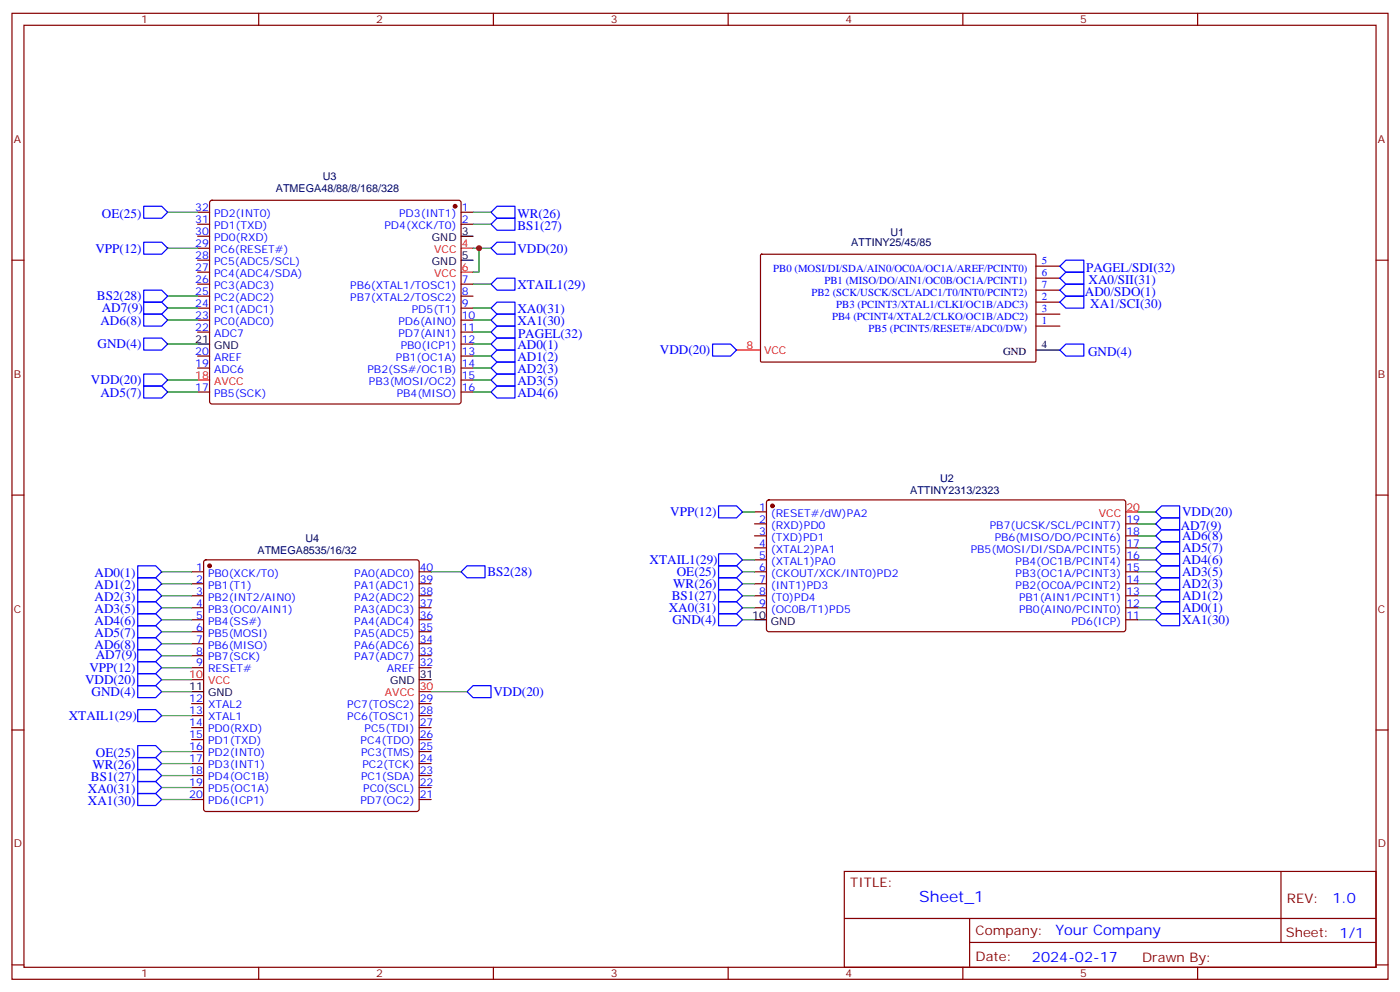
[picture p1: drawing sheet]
<svg xmlns="http://www.w3.org/2000/svg" width="412mm" height="292mm" viewBox="0 0 412 292" stroke-linecap="round" stroke-linejoin="round" font-family="sans-serif">
<g fill="none" stroke="#870000" stroke-width=".35">
<path d="M3.5 3.9h405.4v284.4h-405.4zM7.1 7.4h398.2v277.3h-398.2zM76.2 3.9v3.5M145.3 3.9v3.5M214.5 3.9v3.5M283.6 3.9v3.5M352.8 3.9v3.5M62 59.2l.4-.3h72.7l.5 .3 .2 .5v58.5l-.2 .5-.5 .2h-72.7l-.5-.2-.2-.5v-58.5zM3.5 76.6h3.6M58.2 76.6h3.5M58.2 62.5h3.5M58.2 66h3.5"/>
<path d="M58.2 69.5h3.5M58.2 73.1h3.5M135.8 62.5h3.5M135.8 66h3.5M224.1 75l.3-.2 80.6 .1 .2 .3-.1 31.2-.3 .2-80.6-.1-.2-.3zM305.2 78.4h7M405.3 76.6h3.6M58.2 80.1h3.5M58.2 83.6h3.5M58.2 87.2h3.5M58.2 90.7h3.5M58.2 94.2h3.5"/>
<path d="M58.2 97.8h3.5M135.8 83.6h3.5M135.8 87.2h3.5M135.8 90.7h3.5M135.8 94.2h3.5M135.8 97.8h3.5M305.2 96h7M305.2 88.9h7M305.2 92.5h7M305.2 81.9h7M305.2 85.4h7M58.2 104.8h3.5"/>
<path d="M58.2 108.3h3.5M58.2 115.4h3.5M135.8 104.8h3.5M135.8 108.3h3.5M135.8 115.4h3.5M135.8 111.9h3.5M135.8 101.3h3.5M3.5 145.7h3.6M222.2 154.2h3.6M222.2 157.7h3.6M222.2 150.7h3.6M226 147.4l.5-.3 104.7 .1 .4 .6-.1 37.7-.6 .4h-104.7l-.4-.7v-37.4z"/>
<path d="M331.6 154.2h3.5M331.6 157.7h3.5M405.3 145.7h3.6M56.4 168.3h3.6M56.4 171.8h3.6M56.4 175.4h3.6M56.4 178.9h3.6M60.2 165l.5-.2h62.1l.5 .2 .2 .5v72.7l-.3 .5-.4 .2h-62.1l-.5-.3-.2-.4v-72.7zM123.5 168.3h3.5M123.5 171.8h3.5M123.5 175.4h3.5M123.5 178.9h3.5"/>
<path d="M222.2 161.3h3.6M222.2 164.8h3.6M222.2 168.3h3.6M222.2 171.8h3.6M222.2 175.4h3.6M222.2 178.9h3.6M331.6 161.3h3.5M331.6 164.8h3.5M331.6 168.3h3.5M331.6 171.8h3.5M331.6 175.4h3.5M331.6 178.9h3.5"/>
<path d="M56.4 182.4h3.6M56.4 185.9h3.6M56.4 189.5h3.6M56.4 193h3.6M56.4 196.5h3.6M123.5 182.4h3.5M123.5 185.9h3.5M123.5 189.5h3.5M123.5 193h3.5M123.5 196.5h3.5M331.6 182.4h3.5M3.5 214.9h3.6"/>
<path d="M56.4 207.1h3.6M56.4 210.6h3.6M56.4 214.2h3.6M56.4 217.7h3.6M123.5 207.1h3.5M123.5 210.6h3.5M123.5 214.2h3.5M123.5 217.7h3.5M405.3 214.9h3.6M56.4 221.2h3.6M56.4 224.8h3.6M56.4 228.3h3.6"/>
<path d="M56.4 231.8h3.6M56.4 235.3h3.6M123.5 221.2h3.5M123.5 224.8h3.5M123.5 228.3h3.5M123.5 231.8h3.5M123.5 235.3h3.5M248.7 256.5h156.6v28.2h-156.6zM377.3 256.5v20.9M248.7 270.4h156.5M285.6 277.4h119.6M285.6 270.4v14.1"/>
<path d="M3.5 284h3.6M76.2 284.7v3.6M145.3 284.7v3.6M214.5 284.7v3.6M283.6 284.7v3.6M352.8 284.7v3.6M405.3 284h3.6"/>
</g>
<path d="M135.8 76.6h3.5M135.8 69.5h3.5M58.2 101.3h3.5M305.2 103h7M222.2 182.4h3.6M56.4 203.6h3.6M123.5 200.1h3.5" fill="none" stroke="#000" stroke-width=".35"/>
<path d="M135.8 73.1h3.5M135.8 80.1h3.5M58.2 111.9h3.5M217 103h7M331.6 150.7h3.5M56.4 200.1h3.6M123.5 203.6h3.5" fill="none" stroke="#f00" stroke-width=".35"/>
<g fill="none" stroke="#00f" stroke-width=".35">
<path d="M42.3 60.7h5.3l1.8 1.8-1.8 1.7h-5.3zM42.3 71.3h5.3l1.8 1.8-1.8 1.7h-5.3zM144.6 62.5l1.8-1.8h5.3v3.5h-5.3zM144.6 66l1.8-1.8h5.3v3.6h-5.3zM146.4 71.3h5.3v3.5h-5.3l-1.8-1.7zM314 76.6h5.3v3.5h-5.3l-1.8-1.7zM42.3 88.9h5.3l1.8 1.8-1.8 1.8h-5.3zM42.3 92.5h5.3l1.8 1.7-1.8 1.8h-5.3zM42.3 85.4h5.3l1.8 1.8-1.8 1.7h-5.3zM42.3 99.5h5.3l1.8 1.8-1.8 1.7h-5.3zM144.6 83.6l1.8-1.7h5.3v3.5h-5.3zM144.6 94.2l1.8-1.7h5.3v3.5h-5.3z"/>
<path d="M144.6 90.7l1.8-1.8h5.3v3.6h-5.3zM146.4 96h5.3v3.5h-5.3l-1.8-1.7zM314 83.6h5.3v3.6h-5.3l-1.8-1.8zM314 80.1h5.3v3.5h-5.3l-1.8-1.7zM314 87.2h5.3v3.5h-5.3l-1.8-1.8zM42.3 113.6h5.3l1.8 1.8-1.8 1.8h-5.3zM42.3 110.1h5.3l1.8 1.8-1.8 1.7h-5.3zM144.6 115.4l1.8-1.8h5.3v3.6h-5.3zM144.6 111.9l1.8-1.8h5.3v3.5h-5.3zM144.6 108.3l1.8-1.7h5.3v3.5h-5.3zM144.6 104.8l1.8-1.8h5.3v3.6h-5.3zM144.6 101.3l1.8-1.8h5.3v3.5h-5.3z"/>
<path d="M209.9 101.3h5.3l1.8 1.7-1.8 1.8h-5.3zM314 101.3h5.3v3.5h-5.3l-1.8-1.8zM211.7 148.9h5.3l1.7 1.8-1.7 1.7h-5.3zM342.2 159.5h5.3v3.5h-5.3l-1.8-1.7zM342.2 156h5.3v3.5h-5.3l-1.8-1.8zM342.2 152.4h5.3v3.6h-5.3l-1.8-1.8zM342.2 148.9h5.3v3.5h-5.3l-1.8-1.7zM40.6 177.1h5.3l1.7 1.8-1.7 1.8h-5.3zM40.6 173.6h5.3l1.7 1.8-1.7 1.7h-5.3zM40.6 170.1h5.3l1.7 1.7-1.7 1.8h-5.3zM40.6 166.5h5.3l1.7 1.8-1.7 1.8h-5.3zM137.6 166.5h5.3v3.6h-5.3l-1.8-1.8z"/>
<path d="M211.7 166.5h5.3l1.7 1.8-1.7 1.8h-5.3zM211.7 170.1h5.3l1.7 1.7-1.7 1.8h-5.3zM211.7 177.1h5.3l1.7 1.8-1.7 1.8h-5.3zM211.7 173.6h5.3l1.7 1.8-1.7 1.7h-5.3zM211.7 163h5.3l1.7 1.8-1.7 1.7h-5.3zM342.2 177.1h5.3v3.6h-5.3l-1.8-1.8zM342.2 173.6h5.3v3.5h-5.3l-1.8-1.7zM342.2 170.1h5.3v3.5h-5.3l-1.8-1.8zM342.2 166.5h5.3v3.6h-5.3l-1.8-1.8zM342.2 163h5.3v3.5h-5.3l-1.8-1.7zM40.6 191.2h5.3l1.7 1.8-1.7 1.8h-5.3zM40.6 187.7h5.3l1.7 1.8-1.7 1.7h-5.3z"/>
<path d="M40.6 184.2h5.3l1.7 1.7-1.7 1.8h-5.3zM40.6 180.7h5.3l1.7 1.7-1.7 1.8h-5.3zM40.6 198.3h5.3l1.7 1.8-1.7 1.7h-5.3zM40.6 194.8h5.3l1.7 1.7-1.7 1.8h-5.3zM211.7 180.7h5.3l1.7 1.7-1.7 1.8h-5.3zM342.2 180.7h5.3v3.5h-5.3l-1.8-1.8zM40.6 201.8h5.3l1.7 1.8-1.7 1.8h-5.3zM40.6 208.9h5.3l1.7 1.7-1.7 1.8h-5.3zM40.6 219.5h5.3l1.7 1.7-1.7 1.8h-5.3zM139.3 201.8h5.3v3.6h-5.3l-1.7-1.8zM40.6 223h5.3l1.7 1.8-1.7 1.7h-5.3zM40.6 226.5h5.3l1.7 1.8-1.7 1.7h-5.3z"/>
<path d="M40.6 230h5.3l1.7 1.8-1.7 1.8h-5.3zM40.6 233.6h5.3l1.7 1.7-1.7 1.8h-5.3z"/>
</g>
<g fill="#870000" stroke="#870000" stroke-width=".35">
<circle cx="227.5" cy="148.9" r=".53"/>
<circle cx="134.1" cy="60.7" r=".53"/>
<circle cx="61.7" cy="166.5" r=".53"/>
</g>
<g fill="none" stroke="#008700" stroke-width=".35">
<path d="M49.4 62.5h8.8M49.4 73.1h8.8M139.3 62.5h5.3M139.3 66h5.3M139.3 73.1h5.3M141.1 73.1v7h-1.8M49.4 94.2h8.8M49.4 90.7h8.8M49.4 87.2h8.8M139.3 94.2h5.3M139.3 90.7h5.3M139.3 83.6h5.3"/>
<path d="M139.3 97.8h5.3M49.4 115.4h8.8M49.4 111.9h8.8M49.4 101.3h8.8M139.3 115.4h5.3M139.3 111.9h5.3M139.3 108.3h5.3M139.3 104.8h5.3M139.3 101.3h5.3M218.7 150.7h3.5M335.1 154.2h5.3M335.1 157.7h5.3"/>
<path d="M335.1 150.7h5.3M47.6 168.3h8.8M47.6 171.8h8.8M47.6 175.4h8.8M47.6 178.9h8.8M127 168.3h8.8M218.7 164.8h3.5M218.7 168.3h3.5M218.7 171.8h3.5M218.7 175.4h3.5M218.7 178.9h3.5M335.1 161.3h5.3"/>
<path d="M335.1 164.8h5.3M335.1 168.3h5.3M335.1 171.8h5.3M335.1 175.4h5.3M335.1 178.9h5.3M47.6 182.4h8.8M47.6 193h8.8M47.6 189.5h8.8M47.6 185.9h8.8M47.6 196.5h8.8M218.7 182.4h3.5M335.1 182.4h5.3"/>
<path d="M47.6 200.1h8.8M47.6 203.6h8.8M47.6 210.6h8.8M127 203.6h10.6M47.6 221.2h8.8M47.6 224.8h8.8M47.6 228.3h8.8M47.6 231.8h8.8M47.6 235.3h8.8"/>
</g>
<circle cx="141.1" cy="73.1" r=".88" fill="#c00"/>
<text font-size="4.6" fill="#00f" x="270.8" y="265.5">Sheet_1</text>
<g font-size="4.2" fill="#00f">
<text x="392.5" y="265.8">1.0</text>
<text x="310.9" y="275.3">Your Company</text>
<text x="304" y="283.1">2024-02-17</text>
</g>
<g font-size="3.9" fill="#00f">
<text x="30" y="64">OE(25)</text>
<text x="152.4" y="64">WR(26)</text>
<text x="152.4" y="67.6">BS1(27)</text>
<text x="28.1" y="74.3">VPP(12)</text>
<text x="152.4" y="74.3">VDD(20)</text>
<text x="319.9" y="80.1">PAGEL/SDI(32)</text>
<text x="320.7" y="83.6">XA0/SII(31)</text>
<text x="28.6" y="88.4">BS2(28)</text>
<text x="152.4" y="85.2">XTAIL1(29)</text>
<text x="319.6" y="87.2">AD0/SDO(1)</text>
<text x="29.6" y="95.8">AD6(8)</text>
<text x="30" y="91.8">AD7(9)</text>
<text x="152.4" y="95.8">XA1(30)</text>
<text x="152.4" y="92.3">XA0(31)</text>
<text x="321.2" y="90.7">XA1/SCI(30)</text>
<text x="152.6" y="99.5">PAGEL(32)</text>
<text x="28.7" y="102.6">GND(4)</text>
<text x="152.4" y="106.4">AD1(2)</text>
<text x="152.4" y="102.8">AD0(1)</text>
<text x="194.4" y="104.3">VDD(20)</text>
<text x="320.5" y="104.8">GND(4)</text>
<text x="26.8" y="113.1">VDD(20)</text>
<text x="152.4" y="113.4">AD3(5)</text>
<text x="152.4" y="109.9">AD2(3)</text>
<text x="29.6" y="116.9">AD5(7)</text>
<text x="152.4" y="116.9">AD4(6)</text>
<text x="197.5" y="151.9">VPP(12)</text>
<text x="347.8" y="156">AD7(9)</text>
<text x="348.2" y="151.9">VDD(20)</text>
<text x="348.2" y="159">AD6(8)</text>
<text x="191.4" y="166.1">XTAIL1(29)</text>
<text x="348.2" y="166.1">AD4(6)</text>
<text x="348.2" y="162.5">AD5(7)</text>
<text x="27.8" y="173.4">AD1(2)</text>
<text x="27.8" y="169.9">AD0(1)</text>
<text x="143.6" y="169.6">BS2(28)</text>
<text x="198.3" y="173.1">WR(26)</text>
<text x="199.4" y="169.6">OE(25)</text>
<text x="348.2" y="173.1">AD2(3)</text>
<text x="348.2" y="169.6">AD3(5)</text>
<text x="27.8" y="176.9">AD2(3)</text>
<text x="197.9" y="176.6">BS1(27)</text>
<text x="348.2" y="176.6">AD1(2)</text>
<text x="27.8" y="184">AD4(6)</text>
<text x="27.8" y="180.4">AD3(5)</text>
<text x="197" y="180.2">XA0(31)</text>
<text x="198.1" y="183.7">GND(4)</text>
<text x="348.2" y="180.2">AD0(1)</text>
<text x="348.2" y="183.7">XA1(30)</text>
<text x="27.8" y="191">AD6(8)</text>
<text x="27.8" y="187.5">AD5(7)</text>
<text x="26.4" y="197.8">VPP(12)</text>
<text x="28.2" y="194.1">AD7(9)</text>
<text x="25" y="201.3">VDD(20)</text>
<text x="27" y="204.9">GND(4)</text>
<text x="145.3" y="204.9">VDD(20)</text>
<text x="20.3" y="211.9">XTAIL1(29)</text>
<text x="27.2" y="226.3">WR(26)</text>
<text x="28.3" y="222.8">OE(25)</text>
<text x="25.9" y="233.4">XA0(31)</text>
<text x="26.8" y="229.8">BS1(27)</text>
<text x="25.9" y="236.9">XA1(30)</text>
</g>
<g font-size="3.9" fill="#800">
<text x="250.5" y="261.1">TITLE:</text>
<text x="379.1" y="265.8">REV:</text>
<text x="287.4" y="275.3">Company:</text>
<text x="378.7" y="275.9">Sheet: 1/1</text>
<text x="287.4" y="283">Date:</text>
<text x="336.4" y="283.1">Drawn By:</text>
</g>
<g font-size="3.2" fill="#800">
<text x="41.6" y="6.9">1</text>
<text x="110.8" y="6.9">2</text>
<text x="179.9" y="6.9">3</text>
<text x="249.1" y="6.9">4</text>
<text x="318.2" y="6.9">5</text>
<text x="4.1" y="42">A</text>
<text x="405.9" y="42">A</text>
<text x="4.1" y="111.2">B</text>
<text x="405.9" y="111.2">B</text>
<text x="4.1" y="180.3">C</text>
<text x="405.9" y="180.3">C</text>
<text x="4.1" y="249.4">D</text>
<text x="405.9" y="249.4">D</text>
<text x="41.6" y="287.7">1</text>
<text x="110.8" y="287.7">2</text>
<text x="179.9" y="287.7">3</text>
<text x="249.1" y="287.7">4</text>
<text x="318.2" y="287.7">5</text>
</g>
<g font-size="3.2" fill="#000080">
<text x="95.1" y="53.1">U3</text>
<text x="81.3" y="56.6">ATMEGA48/88/8/168/328</text>
<text x="262.3" y="69.5">U1</text>
<text x="250.8" y="72.5">ATTINY25/45/85</text>
<text x="276.9" y="141.9">U2</text>
<text x="268.1" y="145.4">ATTINY2313/2323</text>
<text x="90" y="159.5">U4</text>
<text x="75.8" y="163">ATMEGA8535/16/32</text>
</g>
<g font-size="3.2" fill="#00f">
<text x="57.5" y="62.1">32</text>
<text x="57.5" y="65.7">31</text>
<text x="63" y="63.9">PD2(INT0)</text>
<text x="117.6" y="63.9">PD3(INT1)</text>
<text x="136" y="65.7">2</text>
<text x="136" y="62.1">1</text>
<text x="57.5" y="69.2">30</text>
<text x="63" y="67.4">PD1(TXD)</text>
<text x="63" y="70.9">PD0(RXD)</text>
<text x="113.3" y="67.4">PD4(XCK/T0)</text>
<text x="57.5" y="72.7">29</text>
<text x="57.5" y="76.2">28</text>
<text x="63" y="74.5">PC6(RESET#)</text>
<text x="63" y="78">PC5(ADC5/SCL)</text>
<text x="306.9" y="77.6">5</text>
<text x="57.5" y="79.8">27</text>
<text x="57.5" y="83.3">26</text>
<text x="63" y="81.5">PC4(ADC4/SDA)</text>
<text x="136" y="83.3">7</text>
<text x="227.7" y="79.9">PB0 (MOSI/DI/SDA/AIN0/OC0A/OC1A/AREF/PCINT0)</text>
<text x="242.9" y="83.5">PB1 (MISO/DO/AIN1/OC0B/OC1A/PCINT1)</text>
<text x="306.9" y="81.2">6</text>
<text x="57.5" y="86.8">25</text>
<text x="63" y="85.1">PC3(ADC3)</text>
<text x="63" y="88.6">PC2(ADC2)</text>
<text x="103.1" y="88.6">PB7(XTAL2/TOSC2)</text>
<text x="103.1" y="85.1">PB6(XTAL1/TOSC1)</text>
<text x="136" y="86.8">8</text>
<text x="239" y="87">PB2 (SCK/USCK/SCL/ADC1/T0/INT0/PCINT2)</text>
<text x="306.9" y="88.2">2</text>
<text x="306.9" y="84.7">7</text>
<text x="57.5" y="90.3">24</text>
<text x="57.5" y="93.9">23</text>
<text x="63" y="92.1">PC1(ADC1)</text>
<text x="63" y="95.6">PC0(ADC0)</text>
<text x="117.4" y="95.6">PD6(AIN0)</text>
<text x="121.3" y="92.1">PD5(T1)</text>
<text x="136" y="93.9">10</text>
<text x="136" y="90.3">9</text>
<text x="245.1" y="94.1">PB4 (PCINT4/XTAL2/CLKO/OC1B/ADC2)</text>
<text x="246.4" y="90.5">PB3 (PCINT3/XTAL1/CLKI/OC1B/ADC3)</text>
<text x="306.9" y="95.3">1</text>
<text x="306.9" y="91.8">3</text>
<text x="57.5" y="97.4">22</text>
<text x="63" y="99.2">ADC7</text>
<text x="117.4" y="99.2">PD7(AIN1)</text>
<text x="136" y="100.9">12</text>
<text x="136" y="97.4">11</text>
<text x="255.9" y="97.6">PB5 (PCINT5/RESET#/ADC0/DW)</text>
<text x="57.5" y="104.5">20</text>
<text x="57.5" y="108">19</text>
<text x="63" y="106.2">AREF</text>
<text x="116.6" y="106.2">PB1(OC1A)</text>
<text x="118" y="102.7">PB0(ICP1)</text>
<text x="136" y="108">14</text>
<text x="136" y="104.5">13</text>
<text x="63" y="109.7">ADC6</text>
<text x="108.2" y="109.7">PB2(SS#/OC1B)</text>
<text x="108.7" y="113.3">PB3(MOSI/OC2)</text>
<text x="136" y="111.5">15</text>
<text x="57.5" y="115">17</text>
<text x="63" y="116.8">PB5(SCK)</text>
<text x="116.9" y="116.8">PB4(MISO)</text>
<text x="136" y="115">16</text>
<text x="223.6" y="153.8">2</text>
<text x="223.6" y="150.3">1</text>
<text x="227.1" y="155.6">(RXD)PD0</text>
<text x="227.1" y="152.1">(RESET#/dW)PA2</text>
<text x="291.6" y="155.6">PB7(UCSK/SCL/PCINT7)</text>
<text x="331.8" y="153.8">19</text>
<text x="223.6" y="160.9">4</text>
<text x="223.6" y="157.4">3</text>
<text x="227.1" y="159.1">(TXD)PD1</text>
<text x="293" y="159.1">PB6(MISO/DO/PCINT6)</text>
<text x="331.8" y="157.4">18</text>
<text x="331.8" y="160.9">17</text>
<text x="57.8" y="168">1</text>
<text x="123.6" y="168">40</text>
<text x="223.6" y="168">6</text>
<text x="223.6" y="164.4">5</text>
<text x="227.1" y="166.2">(XTAL1)PA0</text>
<text x="227.1" y="162.7">(XTAL2)PA1</text>
<text x="285.9" y="162.7">PB5(MOSI/DI/SDA/PCINT5)</text>
<text x="299.2" y="166.2">PB4(OC1B/PCINT4)</text>
<text x="331.8" y="164.4">16</text>
<text x="331.8" y="168">15</text>
<text x="57.8" y="171.5">2</text>
<text x="61.3" y="169.7">PB0(XCK/T0)</text>
<text x="61.3" y="173.2">PB1(T1)</text>
<text x="104.3" y="173.2">PA1(ADC1)</text>
<text x="104.3" y="169.7">PA0(ADC0)</text>
<text x="123.6" y="171.5">39</text>
<text x="223.6" y="171.5">7</text>
<text x="227.1" y="173.2">(INT1)PD3</text>
<text x="227.1" y="169.7">(CKOUT/XCK/INT0)PD2</text>
<text x="299.2" y="169.7">PB3(OC1A/PCINT3)</text>
<text x="299.2" y="173.2">PB2(OC0A/PCINT2)</text>
<text x="331.8" y="171.5">14</text>
<text x="57.8" y="175">3</text>
<text x="57.8" y="178.5">4</text>
<text x="61.3" y="176.8">PB2(INT2/AIN0)</text>
<text x="104.3" y="176.8">PA2(ADC2)</text>
<text x="123.6" y="178.5">37</text>
<text x="123.6" y="175">38</text>
<text x="223.6" y="178.5">9</text>
<text x="223.6" y="175">8</text>
<text x="227.1" y="176.8">(T0)PD4</text>
<text x="300.2" y="176.8">PB1(AIN1/PCINT1)</text>
<text x="331.8" y="175">13</text>
<text x="331.8" y="178.5">12</text>
<text x="57.8" y="182.1">5</text>
<text x="57.8" y="185.6">6</text>
<text x="61.3" y="180.3">PB3(OC0/AIN1)</text>
<text x="61.3" y="183.8">PB4(SS#)</text>
<text x="104.3" y="183.8">PA4(ADC4)</text>
<text x="104.3" y="180.3">PA3(ADC3)</text>
<text x="123.6" y="185.6">35</text>
<text x="123.6" y="182.1">36</text>
<text x="227.1" y="180.3">(OC0B/T1)PD5</text>
<text x="300.2" y="180.3">PB0(AIN0/PCINT0)</text>
<text x="315.6" y="183.8">PD6(ICP)</text>
<text x="331.8" y="182.1">11</text>
<text x="57.8" y="189.1">7</text>
<text x="61.3" y="187.4">PB5(MOSI)</text>
<text x="61.3" y="190.9">PB6(MISO)</text>
<text x="104.3" y="190.9">PA6(ADC6)</text>
<text x="104.3" y="187.4">PA5(ADC5)</text>
<text x="123.6" y="189.1">34</text>
<text x="57.8" y="192.7">8</text>
<text x="57.8" y="196.2">9</text>
<text x="61.3" y="194.4">PB7(SCK)</text>
<text x="61.3" y="197.9">RESET#</text>
<text x="104.3" y="194.4">PA7(ADC7)</text>
<text x="114" y="197.9">AREF</text>
<text x="123.6" y="196.2">32</text>
<text x="123.6" y="192.7">33</text>
<text x="55.8" y="206.8">12</text>
<text x="61.3" y="208.5">XTAL2</text>
<text x="102.3" y="208.5">PC7(TOSC2)</text>
<text x="123.6" y="206.8">29</text>
<text x="55.8" y="210.3">13</text>
<text x="55.8" y="213.8">14</text>
<text x="61.3" y="212.1">XTAL1</text>
<text x="61.3" y="215.6">PD0(RXD)</text>
<text x="102.3" y="212.1">PC6(TOSC1)</text>
<text x="107.4" y="215.6">PC5(TDI)</text>
<text x="123.6" y="213.8">27</text>
<text x="123.6" y="210.3">28</text>
<text x="55.8" y="217.3">15</text>
<text x="55.8" y="220.9">16</text>
<text x="61.3" y="219.1">PD1(TXD)</text>
<text x="106.2" y="219.1">PC4(TDO)</text>
<text x="123.6" y="220.9">25</text>
<text x="123.6" y="217.3">26</text>
<text x="55.8" y="224.4">17</text>
<text x="55.8" y="227.9">18</text>
<text x="61.3" y="222.6">PD2(INT0)</text>
<text x="61.3" y="226.2">PD3(INT1)</text>
<text x="106.3" y="222.6">PC3(TMS)</text>
<text x="106.8" y="226.2">PC2(TCK)</text>
<text x="123.6" y="227.9">23</text>
<text x="123.6" y="224.4">24</text>
<text x="55.8" y="231.5">19</text>
<text x="61.3" y="229.7">PD4(OC1B)</text>
<text x="61.3" y="233.2">PD5(OC1A)</text>
<text x="106.4" y="229.7">PC1(SDA)</text>
<text x="107" y="233.2">PC0(SCL)</text>
<text x="123.6" y="231.5">22</text>
<text x="55.8" y="235">20</text>
<text x="61.3" y="236.7">PD6(ICP1)</text>
<text x="106.2" y="236.7">PD7(OC2)</text>
<text x="123.6" y="235">21</text>
</g>
<g font-size="3.2">
<text x="127.2" y="70.9">GND</text>
<text x="136" y="69.2">3</text>
<text x="127.2" y="78">GND</text>
<text x="136" y="76.2">5</text>
<text x="57.5" y="100.9">21</text>
<text x="63" y="102.7">GND</text>
<text x="295.5" y="104.6">GND</text>
<text x="306.9" y="102.3">4</text>
<text x="221.6" y="182.1">10</text>
<text x="227.1" y="183.8">GND</text>
<text x="55.8" y="203.2">11</text>
<text x="114.9" y="201.5">GND</text>
<text x="123.6" y="199.7">31</text>
<text x="61.3" y="205">GND</text>
</g>
<g font-size="3.2" fill="#f00">
<text x="127.9" y="74.5">VCC</text>
<text x="136" y="72.7">4</text>
<text x="127.9" y="81.5">VCC</text>
<text x="136" y="79.8">6</text>
<text x="219.9" y="102.7">8</text>
<text x="225.1" y="104.1">VCC</text>
<text x="57.5" y="111.5">18</text>
<text x="63" y="113.3">AVCC</text>
<text x="323.7" y="152.1">VCC</text>
<text x="331.8" y="150.3">20</text>
<text x="55.8" y="199.7">10</text>
<text x="61.3" y="201.5">VCC</text>
<text x="123.6" y="203.2">30</text>
<text x="113.4" y="205">AVCC</text>
</g>
</svg>
